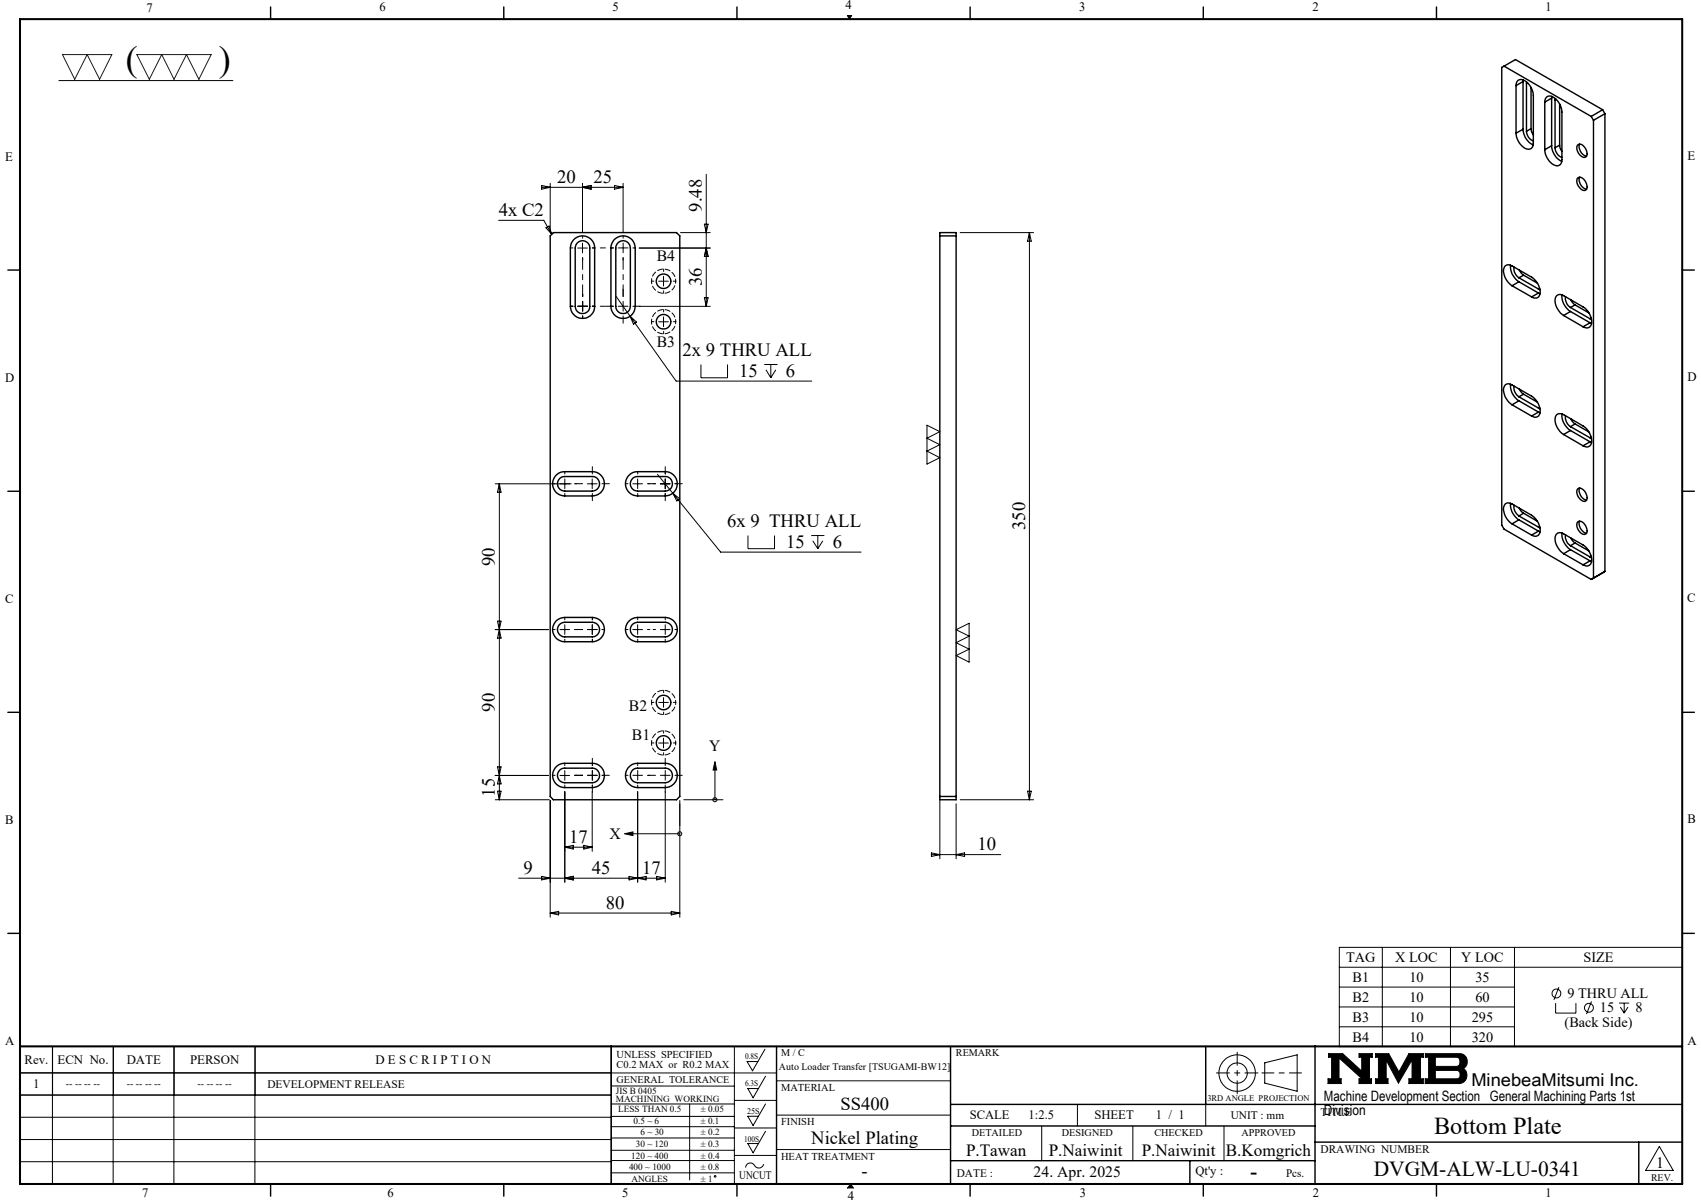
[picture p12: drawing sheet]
<svg xmlns="http://www.w3.org/2000/svg" width="420mm" height="297mm" viewBox="0 0 420 297" stroke-linecap="round" stroke-linejoin="round" font-family="sans-serif">
<g fill="none" stroke="#000" stroke-width=".25">
<path d="M14.5 19.9h43M209.2 3.8h1.1l-.6 .9zM123.1 54.4h11.2l1.9 3.5M133.7 46.2h20.1M133.7 45.8l2.2 .4-2.2 .5zM134.8 56.2l.8-.4 .6 2.1zM135.9 45.3v12M143.8 45.3v11.9M143.8 46.2l2.1-.4v.9zM151.7 45.8l2.1 .4-2.1 .5zM153.8 45.3v11.9M168 57.4h7.4"/>
<path d="M173.9 55.3h.9l-.4 2.1zM174.4 43v32.6M237.1 57.4h18.1M254.2 57.4v140M254.2 57.4l.4 2.1h-.9zM142.6 61.2h2.4M143.8 60v2.4M152.1 73.2l3.5 4.9M155.6 78.1l11.3 16h33.5M155.6 78.1l1.6 1.4-.8 .5zM157.8 61.2h17.6M157.8 75.6h17.6"/>
<path d="M162.6 69.4h2.4M162.6 79.4h2.4M163.8 68.2v2.4M163.8 78.2v2.4M173.9 73.5h.9l-.4 2.1zM174.4 61.2l.4 2.1h-.9zM173.1 90v3.3h6.5v-3.3M188.7 90h3.3M189.1 91.3l1.2 2M190.3 90v3.3M191.6 91.3l-1.3 2M122.3 119.4h18.7"/>
<path d="M123.3 119.4v78M123.3 119.4l.4 2.1h-.9zM139.5 118.2v2.4M145 119.4h2.4M146.2 118.2v2.4M156.2 119.4h2.4M157.4 118.2v2.4M162.3 117.1l15.6 19.2h34.7M163.1 119.4h2.4M164.3 118.2v2.4M228.9 105l3.2 1.6-3.2 1.6 3.2 1.6-3.2 1.6 3.2 1.6-3.2 1.6zM166.1 121.8l1.7 1.3-.7 .6z"/>
<path d="M184.7 132.2v3.3h6.5v-3.3M200.3 132.2h3.3M200.7 133.5l1.2 2M201.9 132.2v3.3M203.2 133.5l-1.3 2M122.3 155.4h13.1M122.8 153.3h.9l-.4 2.1zM123.3 155.4l.4 2.1h-.9zM138.3 155.4h2.4M139.5 154.2v2.4M145 155.4h2.4M146.2 154.2v2.4"/>
<path d="M156.2 155.4h2.4M157.4 154.2v2.4M163.1 155.4h2.4M164.3 154.2v2.4M236.1 155.5l3.2-1.6v9.6l-3.2-1.6 3.2-1.6-3.2-1.6 3.2-1.6zM162.6 173.4h2.4M163.8 172.2v2.4M122.3 197.4h13.3M122.3 191.4h13.1M122.8 195.3h.9l-.4 2.1zM122.8 189.3h.9l-.4 2.1zM123.3 191.4l.4 2.1h-.9z"/>
<path d="M135.9 197.6v28.8M138.3 191.4h2.4M139.5 190.2v2.4M139.5 195.4v22.4M146.2 195.4v14.8M157.4 195.4v22.4M162.6 183.4h2.4M163.8 182.2v2.4M164.3 195.4v22.4M167.9 197.6v28.8M168.8 197.4h9.7M176.5 190.1v7.3"/>
<path d="M176.5 188l.5 2.1h-.9zM232.1 197.6v14.4M236.1 198.4v13.6M237.1 197.4h18.1M253.7 195.3h.9l-.4 2.1zM128.1 216.8h36.2M133.7 216.4l2.2 .4-2.2 .4zM139.5 216.8l2-.4v.8zM139.5 209.2h6.7M139.5 209.2l2-.5v.9zM144.1 208.7l2.1 .5-2.1 .4zM154.2 205.8l2.1-.4v.9z"/>
<path d="M155.3 216.4l2.1 .4-2.1 .4zM156.3 205.8h11.6M157.4 216.8l2.1-.4v.8zM162.1 216.4l2.2 .4-2.2 .4zM230 211h17.1M230 210.6l2.1 .4-2.1 .5zM236.1 211l2.1-.4v.9zM135.9 225.4h32M135.9 225.4l2-.4v.9zM165.7 225l2.2 .4-2.2 .5zM330.7 233.9h84.7v24.5h-84.7zM330.7 238.8h84.7"/>
<path d="M341.3 233.9v24.5M358.1 233.9v24.5M373.9 233.9v24.5M13 258.3l-.1 34M27.9 258.3v34M28 258.3v12M42.9 258.3v34M43 258.3v12M62.9 258.3v34M63 258.3v12M181.3 258.3v34M188.9 259l-3.1 5.4-1.3-2.3h2.6"/>
<path d="M330.7 243.7h43.2M330.7 248.6h43.2M330.7 253.5h43.2M384.1 247.6v2.5h5v-2.5M384.9 243.7l-1.2 3.1M393 247.2l-1.3 3.2M399.8 247.6h2.5M400.1 248.6l.9 1.5M401 247.6v2.5M402 248.6l-1 1.5M4.9 264.9h186.8M4.9 270.4h146"/>
<path d="M4.9 275.8h146M150.9 278.2h30.4M150.9 275.6h30.4M150.9 272.6h30.4M150.9 268.1h30.4M151 270.3h-146v-12h146l-.1 34M170.3 272.6v18.7M181.3 271.7h10.4M181.3 278.5h10.4M189 272.6l-3.1 5.3-1.3-2.3h2.7M189 279.3l-3.1 5.3-1.3-2.3h2.7M189 265.7l-3.1 5.3-1.3-2.3h2.7"/>
<path d="M191.7 266.8h43M191.7 275.3h43M257.2 278v8.6M266 272.7v5.3M279.7 278v8.6M297.7 272.7v5.3M302.2 278v8.6M312.3 262.4l8-2v9l-8-2zM328 260.1h3.5l4.7 4.3v-3.4h-.6v-.9h3.2v.9h-.7v5.3h.5v1.2h-3v-1.2h.7l-5.7-5.1v5.1h.6v1.2h-3.3v-1.2h.9v-5.3h-.8zM339.7 260.1h3.2l2.5 4.6 2.5-4.6h3.5v.9h-.7v5.3h.7v1.2h-3.5v-1.2h.8v-4.6l-3.4 5.7-3-5.7v4.6h.4v1.2h-3v-1.2h.7v-5.3h-.7zM351.9 260.1h8.4a1.97 1.97 0 0 1 1.9 1.5 1.97 1.97 0 0 1-.9 2.2 2.03 2.03 0 0 1 .8 2.2 2.03 2.03 0 0 1-1.8 1.5h-8.4v-1.2h.8v-5.3h-.8zM354.4 261h5.4l.6 .5 .1 1a.84 .84 0 0 1-.8 .8h-5.3z"/>
<path d="M354.4 264.3h5.4l.6 .4 .1 1a.79 .79 0 0 1-.8 .6h-5.3zM4.9 281.3h146M4.9 286.8h146M150.9 280.9h30.4M150.9 286.5h30.4M150.9 284h30.4M150.9 289.6h30.4M181.3 285.3h10.4M188.6 287.4a1.29 1.29 0 0 1-1.2 1 1.29 1.29 0 0 1-1.3-.9 1.14 1.14 0 0 0-1.3-.3 1.14 1.14 0 0 0-.7 1.1M191.7 283.8h43M210 292.3l.7 1M409.7 283l3.4 6h-6.8z"/>
<circle cx="176.5" cy="197.4" r=".5"/>
<circle cx="167.9" cy="205.9" r=".49"/>
<circle cx="384.3" cy="245.3" r="1.1"/>
<circle cx="392.3" cy="248.8" r="1.09"/>
<circle cx="305.5" cy="264.9" r="2.51"/>
<circle cx="305.5" cy="264.9" r="4.5"/>
<circle cx="176.6" cy="290.4" r=".2"/>
</g>
<path d="M143.9 73.2v-9.6M153.9 73.2v-9.6M311.6 264.9h9.7" fill="none" stroke="#000" stroke-width=".25" stroke-dasharray="15.2 1.3 1.3 1.3" stroke-dashoffset="12.3"/>
<path d="M305.5 259.8v10.2M300.4 264.9h10.2" fill="none" stroke="#000" stroke-width=".25" stroke-dasharray="15.2 1.3 1.3 1.3" stroke-dashoffset="12"/>
<g fill="none" stroke="#000" stroke-width=".35">
<path d="M66.8 1.7v3M124.4 1.7v3M182 1.7v3M239.5 1.7v3M297.1 1.7v3M354.7 1.7v3M371.4 16.3l-.6 .3v113l.6 1 21.5 12.4M371.4 16.3l21.5 12.4M371.4 16.3l2.8-1.6 21.5 12.4M376.1 19.7v.4M374.3 21.1a1.33 1.33 0 0 1 .8-1.4 1.33 1.33 0 0 1 1.6 .3 4.8 4.8 0 0 1 1.9 3.6v11.7a1.33 1.33 0 0 1-.7 1.5 1.33 1.33 0 0 1-1.6-.4 4.8 4.8 0 0 1-2-3.5M374.3 21.1v11.8"/>
<path d="M376.1 31.9a4.4 4.4 0 0 0 2.5 3.9M376.1 20.1l-1.8 1M376.1 20.1v11.8M376.1 31.9l-1.8 1M376.9 32.4a2.55 2.55 0 0 0 1.7 2.4M376.9 20.6v11.8M376.9 20.2v.4M377.2 20.5l-.3 .1M378 31.7l.2 .8 .4 .8M378 31.7l-1.1 .7M378 21.6v10.1M381.4 25.2a1.33 1.33 0 0 1 .8-1.4 1.33 1.33 0 0 1 1.6 .3 4.8 4.8 0 0 1 1.9 3.6v11.7a1.34 1.34 0 0 1-.8 1.5 1.34 1.34 0 0 1-1.6-.4 4.9 4.9 0 0 1-1.9-3.5"/>
<path d="M381.4 25.2v11.8M383.1 36a4.5 4.5 0 0 0 2.5 3.9M383.1 24.2l-1.7 1M383.1 24.2v11.8M383.1 36l-1.7 1M383.2 23.8l-.1 .4M384 36.5a2.58 2.58 0 0 0 1.7 2.3M384 24.7v11.8M384 24.3v.4M384.2 24.5l-.2 .2M385.1 35.8l.1 .8 .5 .8M385.1 35.8l-1.1 .7"/>
<path d="M385.1 25.7v10.1M389.6 35.7a1.73 1.73 0 0 1 2.1 1.5l.1 .4a.85 .85 0 0 1-.2 1.1 .85 .85 0 0 1-1.1-.1 2.21 2.21 0 0 1-.9-2.9zM390 35.6a2.4 2.4 0 0 0 1.8 3M392.9 28.7l.6 1M393.5 29.7v113M395.7 27.1l-2.8 1.6M395.7 27.1l.6 1M396.3 28.1l-2.8 1.6M396.3 28.1v113M136.6 57.4h30.4l.9 .8v138.4l-.9 .8h-30.4l-.7-.8v-138.4zM141.6 59.2a2.99 2.99 0 0 1 3.3-.8 2.99 2.99 0 0 1 1.9 2.8v14.4a3 3 0 0 1-3 3 3 3 0 0 1-3-3v-14.4a3 3 0 0 1 .8-2zM151.6 59.2a3 3 0 0 1 3.3-.8 3 3 0 0 1 1.9 2.8v14.4a3 3 0 0 1-3 3 3 3 0 0 1-3-3v-14.4a3.2 3.2 0 0 1 .8-2z"/>
<path d="M232.1 58.2h4M232.1 57.4h4v140h-4zM389.5 44.1a1.34 1.34 0 0 1 2 .9l.3 .8a.91 .91 0 0 1-.4 1.2 .91 .91 0 0 1-1.2-.5l-.7-1.1-.2-.7zM390 43.7a2.36 2.36 0 0 0 1.8 3M1.9 66.7h3M142.5 60a1.79 1.79 0 0 1 2-.5 1.79 1.79 0 0 1 1.1 1.7v14.4a1.8 1.8 0 0 1-1.8 1.8 1.8 1.8 0 0 1-1.8-1.8v-14.4zM152.5 60a1.79 1.79 0 0 1 2-.5 1.79 1.79 0 0 1 1.1 1.7v14.4a1.8 1.8 0 0 1-1.8 1.8 1.8 1.8 0 0 1-1.8-1.8v-14.4l.1-.4zM373 65.5a4.5 4.5 0 0 0 2 4.1M373.3 70.6a4.2 4.2 0 0 1-1.8-4.7 1.25 1.25 0 0 1 1.8-.3l4.9 2.8a4.1 4.1 0 0 1 1.8 4.7 1.25 1.25 0 0 1-1.8 .2M373.3 70.6l4.9 2.7M373.8 65.9a2.7 2.7 0 0 0 1.2 2.7M375 68.6l4.9 2.8"/>
<path d="M375 69.6l4.9 2.8M375 69.6l-1.7 1M375.1 66.7l1.1 1.2M376.2 67.9l3.4 2M376.2 67.9l-1.2 .7M379.9 71.4l.3 .1M379.9 72.4l-1.7 .9M379.9 72.4l.4 .1M380.2 71.2l-.3 .2M385.7 72.8a4.5 4.5 0 0 0 2.1 4.1M386.1 77.9a4.2 4.2 0 0 1-1.9-4.6 1.27 1.27 0 0 1 1.9-.3l4.8 2.8a4.2 4.2 0 0 1 1.9 4.6 1.26 1.26 0 0 1-1.9 .3M386.1 77.9l4.8 2.8"/>
<path d="M386.6 73.3a2.7 2.7 0 0 0 1.2 2.6M387.8 76.9l4.8 2.8M387.8 75.9l4.8 2.8M387.8 76.9l-1.7 1M387.8 74l1.1 1.3M388.9 75.3l-1.1 .6M388.9 75.3l3.4 2M392.6 78.7l.4 .1M392.6 79.7l-1.7 1M392.6 79.7l.4 .2M392.9 78.5l-.3 .2M415.4 66.7h3"/>
<path d="M373 94.9a4.5 4.5 0 0 0 2 4.1M373.3 99.9a4.1 4.1 0 0 1-1.8-4.6 1.23 1.23 0 0 1 1.8-.3l4.9 2.8a4.1 4.1 0 0 1 1.8 4.6 1.23 1.23 0 0 1-1.8 .3M373.3 99.9l4.9 2.8M373.8 95.3a2.7 2.7 0 0 0 1.2 2.7M375 99l4.9 2.7M375 98l4.9 2.7M375 99l-1.7 .9M375.1 96.1l1.1 1.2M376.2 97.3l3.4 2M376.2 97.3l-1.2 .7M137.4 117.2a2.8 2.8 0 0 1 2.1-.8h6.7a3 3 0 0 1 3 3 3 3 0 0 1-3 3h-6.7a3 3 0 0 1-2.8-1.9 3 3 0 0 1 .7-3.3zM138.3 118.1l1.2-.5h6.7a1.8 1.8 0 0 1 1.8 1.8 1.8 1.8 0 0 1-1.8 1.8h-6.7a1.81 1.81 0 0 1-1.7-1.1 1.81 1.81 0 0 1 .5-2z"/>
<path d="M155 117.6a2.89 2.89 0 0 1 2.4-1.2h6.9a3 3 0 0 1 2.9 3 3 3 0 0 1-2.9 3h-6.9a3 3 0 0 1-2.6-1.6 3 3 0 0 1 .2-3.2zM156.2 118.1l1.2-.5h6.9a1.8 1.8 0 0 1 1.7 1.8 1.8 1.8 0 0 1-1.7 1.8h-6.9a1.81 1.81 0 0 1-1.7-1.1 1.81 1.81 0 0 1 .5-2zM379.9 100.7l.3 .2M379.9 101.7l-1.7 1M379.9 101.7l.4 .2M380.2 100.6l-.3 .1M385.7 102.2a4.5 4.5 0 0 0 2.1 4.1M386.1 107.3a4.2 4.2 0 0 1-1.9-4.6 1.34 1.34 0 0 1 1.9-.3l4.8 2.8a4.2 4.2 0 0 1 1.9 4.6 1.29 1.29 0 0 1-1.9 .3M386.1 107.3l4.8 2.8M386.6 102.7a2.7 2.7 0 0 0 1.2 2.6M387.8 106.3l4.8 2.8M387.8 105.3l4.8 2.8"/>
<path d="M387.8 106.3l-1.7 1M387.8 103.4l1.1 1.3M388.9 104.7l-1.1 .6M388.9 104.7l3.4 1.9M392.6 108.1l.4 .2M392.6 109.1l-1.7 1M392.6 109.1l.4 .2M392.9 107.9l-.3 .2M1.9 121.3h3M373 124.2a4.5 4.5 0 0 0 2 4.1M373.3 129.3a4.1 4.1 0 0 1-1.8-4.6 1.23 1.23 0 0 1 1.8-.3l4.9 2.8a4.1 4.1 0 0 1 1.8 4.7 1.25 1.25 0 0 1-1.8 .2M373.3 129.3l4.9 2.8"/>
<path d="M373.8 124.7a2.72 2.72 0 0 0 1.2 2.7M375 128.3l4.9 2.8M375 127.4l4.9 2.7M375 128.3l-1.7 1M375.1 125.4l.5 .8 .6 .5M376.2 126.7l3.4 2M376.2 126.7l-1.2 .7M379.9 130.1l.3 .2M379.9 131.1l-1.7 1M379.9 131.1l.4 .2M380.2 130l-.3 .1M385.7 131.6a4.6 4.6 0 0 0 2.1 4.1"/>
<path d="M386.1 136.7a4.3 4.3 0 0 1-1.9-4.7 1.3 1.3 0 0 1 1.9-.2l4.8 2.7a4.3 4.3 0 0 1 1.9 4.7 1.29 1.29 0 0 1-1.9 .2M386.1 136.7l4.8 2.7M386.6 132.1a2.7 2.7 0 0 0 1.2 2.6M387.8 135.7l4.8 2.8M387.8 134.7l4.8 2.8M387.8 135.7l-1.7 1M387.8 132.8l1.1 1.3M388.9 134.1l-1.1 .6M388.9 134.1l3.4 1.9M389.5 129a1.34 1.34 0 0 1 2 .9l.3 .8a.92 .92 0 0 1-.4 1.2 .92 .92 0 0 1-1.2-.5l-.7-1.1-.2-.7zM389.6 120.6a1.9 1.9 0 0 1 2.2 1.9 .85 .85 0 0 1-.2 1.1 .85 .85 0 0 1-1.1-.1 2.21 2.21 0 0 1-.9-2.9zM390 120.5a2.4 2.4 0 0 0 1.8 3"/>
<path d="M390 128.7a2.36 2.36 0 0 0 1.8 2.9M392.6 137.5l.4 .2M392.6 138.5l-1.7 .9M392.6 138.5l.4 .2M392.9 137.3l-.3 .2M415.4 121.3h3M137.4 153.2a3.2 3.2 0 0 1 2.1-.8h6.7a3 3 0 0 1 3 3 3 3 0 0 1-3 3h-6.7a3 3 0 0 1-2.8-1.9 3 3 0 0 1 .7-3.3zM138.3 154.1l1.2-.5h6.7a1.8 1.8 0 0 1 1.8 1.8 1.8 1.8 0 0 1-1.8 1.8h-6.7a1.79 1.79 0 0 1-1.7-1.1 1.79 1.79 0 0 1 .5-2zM155.4 153.2a3.1 3.1 0 0 1 2-.8h6.9a3 3 0 0 1 2.9 3 3 3 0 0 1-2.9 3h-6.9a3 3 0 0 1-2.8-1.9 3 3 0 0 1 .8-3.3zM156.2 154.1l1.2-.5h6.9a1.8 1.8 0 0 1 1.7 1.8 1.8 1.8 0 0 1-1.7 1.8h-6.9a1.79 1.79 0 0 1-1.6-1.1 1.79 1.79 0 0 1 .4-2zM393.5 142.7l-.6 .3M396.3 141.1l-2.8 1.6"/>
<path d="M396.3 141.1l-3.4 1.9M1.9 175.9h3M415.4 175.9h3M137.4 189.2a2.8 2.8 0 0 1 2.1-.7h6.7a3 3 0 0 1 3 2.9 3 3 0 0 1-3 3h-6.7a3 3 0 0 1-2.8-1.9 3 3 0 0 1 .7-3.3zM138.3 190.1l1.2-.5h6.7a1.8 1.8 0 0 1 1.8 1.8 1.8 1.8 0 0 1-1.8 1.8h-6.7a1.81 1.81 0 0 1-1.7-1.1 1.81 1.81 0 0 1 .5-2zM155 189.6a2.89 2.89 0 0 1 2.4-1.1h6.9a3 3 0 0 1 2.9 2.9 3 3 0 0 1-2.9 3h-6.9a3 3 0 0 1-2.6-1.6 3 3 0 0 1 .2-3.2zM156.2 190.1l1.2-.5h6.9a1.8 1.8 0 0 1 1.7 1.8 1.8 1.8 0 0 1-1.7 1.8h-6.9a1.81 1.81 0 0 1-1.7-1.1 1.81 1.81 0 0 1 .5-2zM232.1 196.6h4M1.9 230.4h3M415.4 230.4h3M150.9 258.3v34M191.7 258.3v34"/>
<path d="M234.7 258.3v34M297.7 258.3v14.4M324.7 258.3v34M234.7 272.7h180.7M234.7 278h90M66.8 292.3v3M124.4 292.3v3M182 292.3v3M234.7 286.6h90M239.5 292.3v3M293.8 286.6v5.7M297.1 292.3v3"/>
<path d="M324.7 282h90.7M354.7 292.3v3M404.6 282v10.3"/>
<circle cx="163.8" cy="69.4" r="1.8"/>
<circle cx="163.8" cy="79.4" r="1.8"/>
<circle cx="163.8" cy="173.4" r="1.8"/>
<circle cx="163.8" cy="183.4" r="1.8"/>
</g>
<path d="M4.9 4.7h410.5v287.6h-410.5zM4.9 258.3h410.5" fill="none" stroke="#000" stroke-width=".5"/>
<path d="M210 292.3l-.7 1h1.4" fill="none" stroke="#00f" stroke-width=".25"/>
<g fill="#000">
<path d="M210 292.3l.7 1h-1.4z"/>
<path d="M209.2 3.8l.5 .9 .6-.9zM328 260.1v.9h.8v5.3h-.9v1.2h3.3v-1.2h-.6v-5.1l5.7 5.1h-.7v1.2h3v-1.2h-.5v-5.3h.7v-.9h-3.2v.9h.6v3.4l-4.7-4.3zM351.9 260.1v.9h.8v5.3h-.8v1.2h8.6l.7-.2 .6-.5 .4-.8v-.8l-.3-.8-.6-.6 .8-.8 .2-1.3-.5-.9-.5-.5-.6-.2zM354.4 264.3h5.4l.6 .4 .1 1-.6 .6h-5.5zM354.4 261l5.5 .1 .5 .5v1.1l-.3 .5-.3 .1h-5.4zM339.7 260.1v.9h.7v5.3h-.7v1.2h3v-1.2h-.4v-4.6l3 5.7 3.4-5.7v4.6h-.8v1.2h3.5v-1.2h-.7v-5.3h.7v-.9h-3.5l-2.5 4.6-2.5-4.6z" fill-rule="evenodd"/>
</g>
<g fill="none" stroke="#000" stroke-width=".25" stroke-dasharray="15.2 1.3 1.3 1.3">
<path d="M143.9 58.8v-.6M153.9 58.8v-.6M141.5 61.2h-.6M141.5 75.6h-.6M143.9 63.6v.6M143.9 75.6v-1.2M143.9 75.6h-1.2M143.9 75.6v1.2M143.9 75.6h1.2M143.9 73.2v-.6M143.9 78v.6M146.3 61.2h.6"/>
<path d="M146.3 75.6h.6M151.5 61.2h-.6M151.5 75.6h-1.8M153.9 61.2v-1.2M153.9 61.2h-1.2M153.9 61.2v1.2M153.9 61.2h1.2M153.9 63.6v.6M153.9 75.6v-1.2M153.9 75.6h-1.2M153.9 75.6v1.2M153.9 75.6h1.2"/>
<path d="M153.9 73.2v-1.8M153.9 78v1.8M156.3 61.2h.6M156.3 75.6h1.8M161.5 69.4h-.6M161.5 79.4h-.6M163.9 67v-.6M163.9 71.8v.6M163.9 77v-.6M166.3 69.4h.6M166.3 79.4h.6M163.9 81.8v.6"/>
<path d="M137.1 119.4h-.6M139.5 117v-.6M141.9 119.4h.6M143.9 119.4h-1.8M146.3 117v-1.8M148.7 119.4h1.8M155.1 119.4h-.6M157.5 117v-.6M159.9 119.4h.6M161.9 119.4h-1.9M161.9 119.4h-.6M164.3 117v-1.8"/>
<path d="M164.3 117v-.6M166.7 119.4h1.8M166.7 119.4h.6M139.5 121.8v.6M146.3 121.8v1.8M157.5 121.8v.6M164.3 121.8v1.8M164.3 121.8v.6M137.1 155.4h-.6M139.5 153v-.6M139.5 157.8v.6M141.9 155.4h.6"/>
<path d="M141.9 155.4h2M143.9 155.4h-.6M146.3 153v-.6M146.3 157.8v.6M146.3 155.4v-1.2M146.3 155.4h-1.2M146.3 155.4v1.2M146.3 155.4h1.2M148.7 155.4h.6M155.1 155.4h-.6M157.5 153v-.6M157.5 157.8v.6"/>
<path d="M159.9 155.4h.6M161.9 155.4h-.6M164.3 153v-.6M164.3 157.8v.6M166.7 155.4h.6M161.5 173.4h-.6M163.9 171v-.6M163.9 175.8v.6M166.3 173.4h.6M137.1 191.4h-.6M139.5 189v-.6M139.5 193.8v.6"/>
<path d="M141.9 191.4h.6M141.9 191.4h2M143.9 191.4h-1.8M143.9 191.4h-.6M146.3 191.4v-1.2M146.3 191.4h-1.2M146.3 191.4v1.2M146.3 191.4h1.2M146.3 189v-1.8M146.3 193.8v1.8M146.3 189v-.6M146.3 193.8v.6"/>
<path d="M148.7 191.4h1.8M148.7 191.4h.6M155.1 191.4h-.6M157.5 191.4v-1.2M157.5 191.4h-1.2M157.5 191.4v1.2M157.5 191.4h1.2M157.5 189v-.6M157.5 193.8v.6M159.9 191.4h.6M161.5 183.4h-.6M161.9 191.4h-1.8"/>
<path d="M163.9 181v-.6M163.9 185.8v.6M164.3 191.4v-1.2M164.3 191.4h-1.2M164.3 191.4v1.2M164.3 191.4h1.2M164.3 189v-1.8M164.3 193.8v1.8M166.3 183.4h.6M166.7 191.4h1.8"/>
</g>
<path d="M146.3 61.2h5.2M146.3 75.6h5.2" fill="none" stroke="#000" stroke-width=".25" stroke-dasharray="15.2 1.3 1.3 1.3" stroke-dashoffset="14.5"/>
<path d="M15.4 13.5h12.2l-3 6.1-3.1-6.1-3 6.1zM33.8 13.5h18.3l-3 6.1-3.1-6.1-3 6.1-3.1-6.1-3 6.1z" fill="none" stroke="#191924" stroke-width=".25"/>
<path d="M154.2 205.8l2.1-.4v.9zM176.5 188l.5 2.1h-.9z" fill="#000"/>
<path d="M166.9 69.4a3 3 0 0 1-4.4 2.7 3 3 0 0 1-.5-5.1 3 3 0 0 1 4.8 1.9l.1 .5M166.9 79.4a3 3 0 0 1-4.4 2.7 3 3 0 0 1-.5-5.1 3 3 0 0 1 4.8 1.9l.1 .5M166.9 173.4a3 3 0 0 1-4.4 2.7 3 3 0 0 1-.5-5.1 3 3 0 0 1 4.8 1.9l.1 .5M166.9 183.4a3 3 0 0 1-4.4 2.7 3 3 0 0 1-.5-5.1 3 3 0 0 1 4.8 1.9l.1 .5" fill="none" stroke="#000" stroke-width=".25" stroke-dasharray="1.3 .6" stroke-dashoffset=".7"/>
<g font-size="8.8">
<text x="31.1" y="17.4">(</text>
<text x="54" y="17.6">)</text>
</g>
<text font-size="6" x="354.1" y="280">Bottom Plate</text>
<text font-size="5.3" x="339.2" y="290.4">DVGM-ALW-LU-0341</text>
<text font-size="4.9" x="308.8" y="290.9">-</text>
<g font-size="4.6">
<text x="137.5" y="45.1">20</text>
<text x="146.5" y="45.1">25</text>
<text x="123.1" y="53.3">4x C2</text>
<text x="173.3" y="52.3" transform="rotate(-90 173.3 52.3)">9.48</text>
<text x="173.3" y="70.7" transform="rotate(-90 173.3 70.7)">36</text>
<text x="168.5" y="87.9">2x 9 THRU ALL</text>
<text x="182.5" y="93">15</text>
<text x="194" y="93">6</text>
<text x="179.6" y="130.1">6x 9 THRU ALL</text>
<text x="253.1" y="130.9" transform="rotate(-90 253.1 130.9)">350</text>
<text x="194.1" y="135.2">15</text>
<text x="205.6" y="135.2">6</text>
<text x="122.2" y="139.7" transform="rotate(-90 122.2 139.7)">90</text>
<text x="122.2" y="175.7" transform="rotate(-90 122.2 175.7)">90</text>
<text x="122.2" y="196.7" transform="rotate(-90 122.2 196.7)">15</text>
<text x="140.5" y="208.1">17</text>
<text x="241.3" y="209.9">10</text>
<text x="129.2" y="215.7">9</text>
<text x="146.1" y="215.7">45</text>
<text x="158.5" y="215.7">17</text>
<text x="149.5" y="224.3">80</text>
<text x="207.5" y="274.1">SS400</text>
<text x="200.3" y="282.4">Nickel Plating</text>
<text x="212.8" y="290.6">-</text>
</g>
<text font-size="4.4" x="363.3" y="268.2">MinebeaMitsumi Inc.</text>
<g font-size="4.2">
<text x="238.5" y="285.5">P.Tawan</text>
<text x="258.9" y="285.5">P.Naiwinit</text>
<text x="281.9" y="285.5">P.Naiwinit</text>
<text x="302.7" y="285.5">B.Komgrich</text>
</g>
<g font-size="3.9">
<text x="162.2" y="64.5">B4</text>
<text x="162.2" y="85.7">B3</text>
<text x="155.3" y="175.5">B2</text>
<text x="156" y="182.6">B1</text>
<text x="175.1" y="185.5">Y</text>
<text x="150.5" y="207.1">X</text>
<text x="255.2" y="290.6">24. Apr. 2025</text>
<text x="408.9" y="288.2">1</text>
</g>
<g font-size="3.5">
<text x="332.4" y="237.6">TAG</text>
<text x="344.5" y="237.6">X LOC</text>
<text x="360.8" y="237.6">Y LOC</text>
<text x="391" y="237.6">SIZE</text>
<text x="334" y="242.6">B1</text>
<text x="348" y="242.6">10</text>
<text x="364.3" y="242.6">35</text>
<text x="334" y="247.4">B2</text>
<text x="348" y="247.4">10</text>
<text x="364.3" y="247.4">60</text>
<text x="387" y="246.4">9 THRU ALL</text>
<text x="395" y="249.9">15</text>
<text x="403.8" y="249.9">8</text>
<text x="334" y="252.3">B3</text>
<text x="334" y="257.2">B4</text>
<text x="348" y="252.3">10</text>
<text x="348" y="257.2">10</text>
<text x="363.4" y="252.3">295</text>
<text x="363.4" y="257.2">320</text>
<text x="386.3" y="253.4">(Back Side)</text>
<text x="326.9" y="271.7">Machine Development Section General Machining Parts 1st</text>
<text x="326.9" y="275.3">Division</text>
</g>
<g font-size="3.2">
<text x="36.1" y="2.9">7</text>
<text x="93.7" y="2.8">6</text>
<text x="151.3" y="2.8">5</text>
<text x="208.8" y="2.2">4</text>
<text x="266.5" y="2.8">3</text>
<text x="324.1" y="2.8">2</text>
<text x="381.6" y="2.8">1</text>
<text x="1.3" y="39.8">E</text>
<text x="416.6" y="39.5">E</text>
<text x="1.3" y="94.3">D</text>
<text x="416.6" y="94.1">D</text>
<text x="1.3" y="148.9">C</text>
<text x="416.6" y="148.7">C</text>
<text x="1.3" y="203.6">B</text>
<text x="416.6" y="203.3">B</text>
<text x="416.6" y="258">A</text>
<text x="1.3" y="258.1">A</text>
<text x="6.1" y="262.7">Rev.</text>
<text x="14.2" y="262.7">ECN No.</text>
<text x="31.3" y="262.7">DATE</text>
<text x="46.9" y="262.7">PERSON</text>
<text x="92.7" y="262.7">D E S C R I P T I O N</text>
<text x="8.2" y="268.7">1</text>
<text x="239.4" y="276.2">SCALE</text>
<text x="254" y="276.2">1:2.5</text>
<text x="270.2" y="276.2">SHEET</text>
<text x="285.4" y="276.2">1 / 1</text>
<text x="295.2" y="290.1">Qt'y :</text>
<text x="35.1" y="295.5">7</text>
<text x="95.7" y="295.6">6</text>
<text x="153.6" y="295.6">5</text>
<text x="209.3" y="296.3">4</text>
<text x="266.6" y="295.6">3</text>
<text x="324.2" y="295.6">2</text>
<text x="381.6" y="295.6">1</text>
</g>
<g font-size="2.8">
<text x="66" y="268.6">DEVELOPMENT RELEASE</text>
<text x="326" y="275.4">TITLE</text>
<text x="303.9" y="276.2">UNIT : mm</text>
<text x="326" y="284.7">DRAWING NUMBER</text>
<text x="182.5" y="291.2">UNCUT</text>
<text x="236.3" y="290.7">DATE :</text>
<text x="317.6" y="290.6">Pcs.</text>
</g>
<g font-size="2.6">
<text x="152.2" y="261.3">UNLESS SPECIFIED</text>
<text x="152.2" y="263.7">C0.2 MAX or R0.2 MAX</text>
<text x="192.9" y="269.4">MATERIAL</text>
<text x="192.9" y="277.7">FINISH</text>
<text x="192.9" y="286.3">HEAT TREATMENT</text>
</g>
<g font-size="2.5">
<text x="192.9" y="260.7">M / C</text>
<text x="236" y="260.7">REMARK</text>
<text x="16.3" y="268.5">-- -- -- --</text>
<text x="31.3" y="268.5">-- -- -- --</text>
<text x="48.8" y="268.5">-- -- -- --</text>
<text x="152.3" y="267.3">GENERAL TOLERANCE</text>
<text x="192.3" y="264.2">Auto Loader Transfer [TSUGAMI-BW12]</text>
<text x="239.9" y="280.5">DETAILED</text>
<text x="262.2" y="280.5">DESIGNED</text>
<text x="285.1" y="280.5">CHECKED</text>
<text x="306.6" y="280.5">APPROVED</text>
<text x="407.7" y="291.5">REV.</text>
</g>
<g font-size="2.3">
<text x="152.1" y="270">JIS B 0405</text>
<text x="152.1" y="272.1">MACHINING WORKING</text>
<text x="152.7" y="274.6">LESS THAN 0.5</text>
<text x="173" y="274.6">± 0.05</text>
<text x="156.4" y="277.4">0.5 ~ 6</text>
<text x="158.1" y="280.3">6 ~ 30</text>
<text x="173" y="277.4">± 0.1</text>
<text x="173" y="280.3">± 0.2</text>
<text x="155.9" y="286">120 ~ 400</text>
<text x="157" y="283.2">30 ~ 120</text>
<text x="173" y="283.2">± 0.3</text>
<text x="173" y="286">± 0.4</text>
<text x="155.3" y="288.9">400 ~ 1000</text>
<text x="155.9" y="291.7">ANGLES</text>
<text x="173" y="288.9">± 0.8</text>
<text x="173" y="291.7">± 1</text>
</g>
<g font-size="2.1">
<text x="184" y="261.5">0.8S</text>
<text x="184" y="268.1">6.3S</text>
<text x="184.5" y="275">25S</text>
<text x="298.1" y="271.8">3RD ANGLE PROJECTION</text>
<text x="183.7" y="281.9">100S</text>
</g>
</svg>
